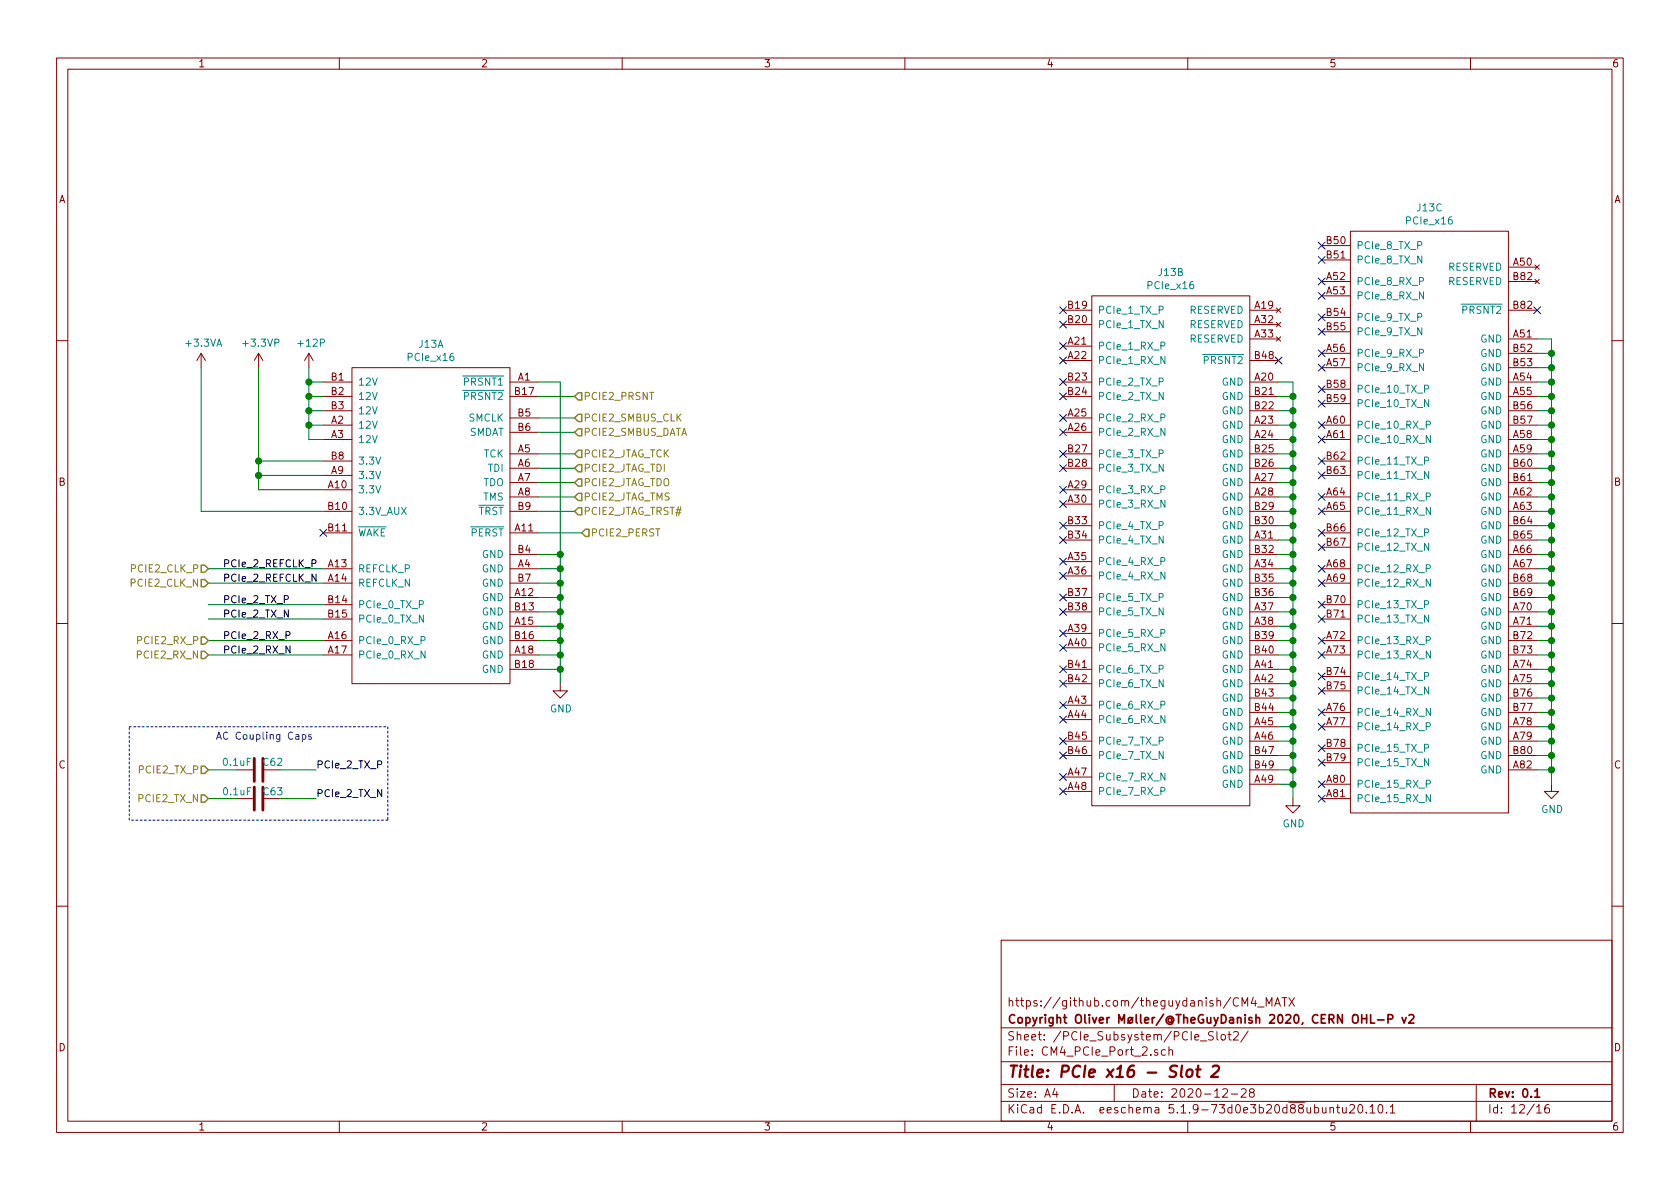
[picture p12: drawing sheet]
<svg xmlns="http://www.w3.org/2000/svg" width="297mm" height="210mm" viewBox="0 0 297 210" stroke-linecap="round" stroke-linejoin="round" font-family="sans-serif">
<g fill="none" stroke="#840000" stroke-width=".18">
<path d="M10 10.3h277v189.9h-277zM12 12.2h273v186.1h-273zM60 10.3v1.9M110 10.3v1.9M160 10.3v1.9M210 10.3v1.9M260 10.3v1.9M188 54.9h5M188 57.4h5M193 52.3h28v90.2h-28zM221 59.9h5.1M221 54.9h5.1"/>
<path d="M221 57.4h5.1M225.7 54.5l.7 .7M225.7 57l.7 .8M225.7 59.6l.7 .7M226.4 54.5l-.7 .7M226.4 57l-.7 .8M226.4 59.6l-.7 .7M233.7 49.8h5.1M233.7 52.3h5.1M233.7 43.4h5.1M233.7 46h5.1M233.7 56.1h5.1"/>
<path d="M233.7 58.7h5.1M238.8 40.9h27.9v102.9h-27.9zM266.7 47.2h5.1M266.7 59.9h5.1M266.7 49.8h5.1M266.7 54.9h5.1M271.4 46.9l.8 .7M271.4 49.4l.8 .8M272.2 46.9l-.8 .7M272.2 49.4l-.8 .8M10 60.2h2M35.6 62.5l-.8 1.2"/>
<path d="M35.6 62.5v2.5M35.6 62.5l.7 1.2M45.7 62.5l-.7 1.2M45.7 62.5v2.5M45.7 62.5l.8 1.2M54.6 62.5l-.8 1.2M54.6 62.5v2.5M54.6 62.5l.8 1.2M57.1 67.6h5.1M57.1 70.1h5.1M57.1 77.7h5.1M57.1 75.2h5.1"/>
<path d="M57.1 72.6h5.1M62.2 65h28v55.9h-28zM90.2 67.6h5M90.2 70.1h5M90.2 73.9h5M90.2 76.4h5M188 67.6h5M188 70.1h5M188 61.2h5M188 63.7h5M188 73.9h5M188 76.4h5"/>
<path d="M221 67.6h5.1M221 70.1h5.1M221 77.7h5.1M221 75.2h5.1M221 72.6h5.1M221 63.7h5.1M233.7 62.5h5.1M233.7 65h5.1M233.7 77.7h5.1M233.7 75.2h5.1M233.7 68.8h5.1M233.7 71.4h5.1"/>
<path d="M266.7 67.6h5.1M266.7 70.1h5.1M266.7 62.5h5.1M266.7 65h5.1M266.7 77.7h5.1M266.7 75.2h5.1M266.7 72.6h5.1M285 60.2h2M57.1 90.4h5.1M57.1 81.5h5.1M57.1 84.1h5.1M57.1 94.2h5.1"/>
<path d="M57.1 86.6h5.1M90.2 80.3h5M90.2 87.9h5M90.2 90.4h5M90.2 98h5M90.2 82.8h5M90.2 85.3h5M90.2 94.2h5M188 80.3h5M188 82.8h5M188 93h5M188 95.5h5"/>
<path d="M188 86.6h5M188 89.1h5M188 99.3h5M221 80.3h5.1M221 87.9h5.1M221 90.4h5.1M221 98h5.1M221 82.8h5.1M221 85.3h5.1M221 93h5.1M221 95.5h5.1M233.7 87.9h5.1"/>
<path d="M233.7 90.4h5.1M233.7 81.5h5.1M233.7 84.1h5.1M233.7 94.2h5.1M233.7 96.8h5.1M266.7 80.3h5.1M266.7 87.9h5.1M266.7 90.4h5.1M266.7 98h5.1M266.7 82.8h5.1M266.7 85.3h5.1M266.7 93h5.1"/>
<path d="M266.7 95.5h5.1M10 110.3h2M57.1 100.6h5.1M57.1 103.1h5.1M57.1 113.3h5.1M57.1 115.8h5.1M57.1 106.9h5.1M57.1 109.5h5.1M90.2 100.6h5M90.2 103.1h5M90.2 108.2h5M90.2 110.7h5"/>
<path d="M90.2 113.3h5M90.2 115.8h5M90.2 118.4h5M90.2 105.7h5M188 108.2h5M188 118.4h5M188 105.7h5M188 101.8h5M188 112h5M188 114.5h5M221 100.6h5.1M221 103.1h5.1"/>
<path d="M221 108.2h5.1M221 110.7h5.1M221 113.3h5.1M221 115.8h5.1M221 118.4h5.1M221 105.7h5.1M233.7 100.6h5.1M233.7 103.1h5.1M233.7 113.3h5.1M233.7 115.8h5.1M233.7 106.9h5.1M233.7 109.5h5.1"/>
<path d="M233.7 119.6h5.1M266.7 100.6h5.1M266.7 103.1h5.1M266.7 108.2h5.1M266.7 110.7h5.1M266.7 113.3h5.1M266.7 115.8h5.1M266.7 118.4h5.1M266.7 105.7h5.1M285 110.3h2M41.9 136.1h2.8M46.7 136.1h2.8"/>
<path d="M99.1 120.9v1.3h1.2l-1.2 1.2-1.3-1.2h1.3M188 120.9h5M188 131.1h5M188 133.6h5M188 124.7h5M188 127.2h5M188 137.4h5M188 139.9h5M221 120.9h5.1M221 126h5.1M221 128.5h5.1M221 131.1h5.1"/>
<path d="M221 138.7h5.1M221 136.1h5.1M221 123.4h5.1M221 133.6h5.1M233.7 126h5.1M233.7 128.5h5.1M233.7 138.7h5.1M233.7 122.2h5.1M233.7 132.3h5.1M233.7 134.9h5.1M266.7 120.9h5.1M266.7 126h5.1"/>
<path d="M266.7 128.5h5.1M266.7 131.1h5.1M266.7 136.1h5.1M266.7 123.4h5.1M266.7 133.6h5.1M274.3 138.7v1.2h1.3l-1.3 1.3-1.3-1.3h1.3M41.9 141.2h2.8M228.6 141.2v1.3h1.3l-1.3 1.3-1.3-1.3h1.3M233.7 141.2h5.1M10 160.2h2M177 166.3h108v32h-108zM219.6 177.9v-1.5l.5 1.1 .5-1.1v1.5"/>
<path d="M221.6 176.3l-.4 1.1h1M221.9 176.9v1M222.4 178.1h1.1M223.9 177.9v-1.5l.5 1.1 .5-1.1v1.5M225.4 177.9l.5-1.5 .5 1.5M225.5 177.5h.7M226.7 176.4h.8M227.1 176.4v1.5M227.9 176.4l1 1.5M228.9 176.4l-1 1.5M285 160.2h2M60 198.3v1.9"/>
<path d="M110 198.3v1.9M160 198.3v1.9M177 194.8h108M177 191.8h108M177 187.8h108M177 181.8h108M186.5 192.5l-.4 1h1M186.8 193v1M197 191.8v3M204.7 185.7l-.4-.1-.2 .2 .1 .2 .5 .2v.3h-.6M206 185.7l-.4-.1-.3 .3 .2 .6h.5M206.7 185.7l.2-.1 .4 .1v.9"/>
<path d="M206.7 185.1v1.5M210 198.3v1.9M214.5 182.5l-.5-.1-.3 .3v.3l.7 .3 .1 .2v.3a.62 .62 0 0 1-.8 0M215.2 182.4v1.3l.2 .2M216 183.1l.2-.2 .4 .2v.7l-.2 .1-.4-.1zM216.2 192.7l.2-.2h.4l.2 .5-.9 1h.9M217.1 182.9h.6M217.3 182.4v1.3l.4 .2M217.7 193.5h1.1M218.1 182.6l.2-.2h.4l.2 .2v.2v.3l-.9 .8h.9M219.5 192.7l.2-.2h.3l.3 .2v.3v.2l-.9 .8h.9M220.7 182.3l-1.3 2"/>
<path d="M221.2 193.2l-.3-.3 .1-.2 .2-.2 .4 .1 .2 .2-.1 .2-.6 .2a.48 .48 0 0 0-.1 .7l.2 .1 .5-.1a.48 .48 0 0 0-.1-.7h-.1M235.2 196l.2-.2 .3 .1 .1 .9M235.2 195.8v1M236.3 195.8h.6M236.5 195.3v1.3l.4 .2M237.4 195.8v.8a.39 .39 0 0 0 .6 .1M238 195.8v1M238.7 195.5l.2-.2h.3l.2 .2 .1 .3-.1 .2-.8 .8h.9M240.3 195.4l.1-.1a.8 .8 0 0 1 .6 .8 .8 .8 0 0 1-.6 .7 1 1 0 0 1-.1-1.4zM241.6 196.7v.1M242.2 195.8l.4-.5v1.5M242.2 196.8h.9"/>
<path d="M243.8 195.5l.3-.2a.94 .94 0 0 1 0 1.5 .79 .79 0 0 1-.3-1.3zM245.1 196.7v.1M245.8 195.8l.4-.5v1.5M245.8 196.8h.8M260 198.3v1.9M261 191.8v6.5M271.7 195.8l.4-.5v1.5M271.7 196.8h.8M273.8 195.3a.59 .59 0 0 0-.7 .7l.1 .7 .2 .1 .5-.1 .1-.5-.2-.2-.4-.1-.3 .3"/>
</g>
<path d="M241.6 179.4v1.5M242.3 179.4v1.5h.8M247.9 179.9l.4 1 .3-1M249.1 179.6l.2-.2h.4l.2 .2 .1 .3-1 1h1M240.8 180.1h.8M243.6 180.4h1.1M245.4 180.2l.7-.1 .2-.2-.1-.3-.2-.2h-.6v1.5M271.4 193l.4-.5v1.5M271.4 194h.8" fill="none" stroke="#840000" stroke-width=".3"/>
<path d="M209 188.4l-.2 1.8 .2 .2M209.9 189.3a.53 .53 0 0 1 .6-.2 .53 .53 0 0 1 .4 .4l-.1 .6a.54 .54 0 0 1-.5 .4 .54 .54 0 0 1-.5-.4zM211.5 189.1h.8M211.9 188.4l-.2 1.8v.1l.4 .1M214.4 188.6l.3-.2h.5l.3 .2v.4l-.1 .3-1.3 1.1h1.2" fill="none" stroke="#840000" stroke-width=".41"/>
<path d="M45 134.1v4.1M45 139.2v4.1M46.5 134.1v4.1M46.5 139.2v4.1" fill="none" stroke="#840000" stroke-width=".51"/>
<path d="M252.2 75.1h.6l.1-.2-.1-.3-.1-.1h-.5v1.2M252.9 77v1.3l-.7-1.3v1.3M252.2 87.8h.6l.1-.2-.1-.3-.1-.1h-.5v1.2M252.9 89.7v1.3l-.7-1.3v1.3M252.2 100.5h.6l.1-.2-.1-.3-.1-.1h-.5v1.2M252.2 113.2h.6l.1-.2-.1-.3-.1-.1h-.5v1.2M252.9 102.4v1.3l-.7-1.3v1.3M252.9 115.1v1.3l-.7-1.3v1.3M252.2 128.5l.6-.1 .1-.2-.1-.3-.1-.1h-.5v1.3M252.2 138.6h.6l.1-.2-.1-.3-.1-.1h-.5v1.2M252.9 125.3v1.2l-.7-1.2v1.2M252.9 140.5v1.3l-.7-1.3v1.3" fill="none" stroke="#008484" stroke-width=".18"/>
<path d="M22.9 128.5h45.7M68.6 128.5v16.5M22.9 145v-16.5M68.6 145h-45.7" fill="none" stroke="#0000c2" stroke-width=".18" stroke-dasharray=".4 .4"/>
<g fill="none" stroke="#008400" stroke-width=".18">
<path d="M271.8 59.9h2.5v78.8M35.6 65v25.4h21.5M45.7 65v21.6h11.4M54.6 70.1h2.5M54.6 72.6h2.5M54.6 75.2h2.5M54.6 65v12.7h2.5M54.6 67.6h2.5M95.2 70.1h6.4M95.2 67.6h3.9v53.3M95.2 76.4h6.4M95.2 73.9h6.4"/>
<path d="M226.1 67.6h2.5v73.6M226.1 70.1h2.5M226.1 72.6h2.5M226.1 75.2h2.5M226.1 77.7h2.5M271.8 70.1h2.5M271.8 72.6h2.5M271.8 75.2h2.5M271.8 77.7h2.5M271.8 62.5h2.5M271.8 65h2.5M271.8 67.6h2.5"/>
<path d="M45.7 84.1h11.4M45.7 81.5h11.4M95.2 98h3.9M95.2 80.3h6.4M95.2 82.8h6.4M95.2 85.3h6.4M95.2 87.9h6.4M95.2 90.4h6.4M95.2 94.2h7.7M226.1 95.5h2.5M226.1 98h2.5M226.1 93h2.5"/>
<path d="M226.1 80.3h2.5M226.1 82.8h2.5M226.1 85.3h2.5M226.1 87.9h2.5M226.1 90.4h2.5M271.8 95.5h2.5M271.8 98h2.5M271.8 93h2.5M271.8 80.3h2.5M271.8 82.8h2.5M271.8 85.3h2.5M271.8 87.9h2.5"/>
<path d="M271.8 90.4h2.5M36.8 115.8h20.3M36.8 113.3h20.3M36.8 100.6h20.3M36.8 103.1h20.3M36.8 106.9h20.3M36.8 109.5h20.3M95.2 110.7h3.9M95.2 115.8h3.9M95.2 118.4h3.9M95.2 113.3h3.9M95.2 100.6h3.9"/>
<path d="M95.2 103.1h3.9M95.2 105.7h3.9M95.2 108.2h3.9M226.1 110.7h2.5M226.1 115.8h2.5M226.1 118.4h2.5M226.1 113.3h2.5M226.1 100.6h2.5M226.1 103.1h2.5M226.1 105.7h2.5M226.1 108.2h2.5M271.8 110.7h2.5"/>
<path d="M271.8 115.8h2.5M271.8 118.4h2.5M271.8 113.3h2.5M271.8 100.6h2.5M271.8 103.1h2.5M271.8 105.7h2.5M271.8 108.2h2.5M36.8 136.1h5.1M49.5 136.1h6.4M226.1 126h2.5M226.1 120.9h2.5M226.1 123.4h2.5"/>
<path d="M226.1 131.1h2.5M226.1 133.6h2.5M226.1 136.1h2.5M226.1 138.7h2.5M226.1 128.5h2.5M271.8 126h2.5M271.8 120.9h2.5M271.8 123.4h2.5M271.8 131.1h2.5M271.8 133.6h2.5M271.8 136.1h2.5M271.8 128.5h2.5"/>
<path d="M36.8 141.2h5.1M49.5 141.2h6.4"/>
</g>
<g fill="none" stroke="#848400" stroke-width=".25">
<path d="M101.6 76.4l.6-.6h.7v1.3h-.7zM101.6 70.1l.6-.6h.7v1.2h-.7zM102.2 79.6h.7v1.3h-.7l-.6-.6zM102.2 73.3h.7v1.2h-.7l-.6-.6zM35.6 99.9h.6l.6 .7-.6 .6h-.6zM101.6 82.8l.6-.6h.7v1.2h-.7zM102.2 84.7h.7v1.3h-.7l-.6-.7zM102.2 87.2h.7v1.3h-.7l-.6-.6zM102.2 89.8h.7v1.3h-.7l-.6-.7zM103.5 93.6h.6v1.3h-.6l-.6-.7zM35.6 102.5h.6l.6 .6-.6 .7h-.6zM35.6 112.6h.6l.6 .7-.6 .6h-.6z"/>
<path d="M35.6 115.2h.6l.6 .6-.6 .7h-.6zM35.6 135.5h.6l.6 .6-.6 .7h-.6zM35.6 140.6h.6l.6 .6-.6 .7h-.6z"/>
</g>
<path d="M53.5 129.9h.3l.3 .2-.2 .6h-.4M53.5 129.9v1.3M55 129.9h-.3l-.1 .2v.1l.4 .2v.3h-.4" fill="none" stroke="#0000c2" stroke-width=".18"/>
<g fill="#008400" stroke="#008400" stroke-width=".25">
<circle cx="274.3" cy="136.1" r=".51"/>
<circle cx="228.6" cy="75.2" r=".51"/>
<circle cx="274.3" cy="133.6" r=".51"/>
<circle cx="228.6" cy="72.6" r=".51"/>
<circle cx="228.6" cy="70.1" r=".51"/>
<circle cx="45.7" cy="81.5" r=".51"/>
<circle cx="228.6" cy="77.7" r=".51"/>
<circle cx="228.6" cy="90.4" r=".51"/>
<circle cx="228.6" cy="80.3" r=".51"/>
<circle cx="228.6" cy="82.8" r=".51"/>
<circle cx="274.3" cy="131.1" r=".51"/>
<circle cx="228.6" cy="85.3" r=".51"/>
<circle cx="228.6" cy="87.9" r=".51"/>
<circle cx="274.3" cy="128.5" r=".51"/>
<circle cx="274.3" cy="90.4" r=".51"/>
<circle cx="45.7" cy="84.1" r=".51"/>
<circle cx="54.6" cy="67.6" r=".51"/>
<circle cx="54.6" cy="70.1" r=".51"/>
<circle cx="54.6" cy="72.6" r=".51"/>
<circle cx="54.6" cy="75.2" r=".51"/>
<circle cx="99.1" cy="118.4" r=".51"/>
<circle cx="99.1" cy="115.8" r=".51"/>
<circle cx="99.1" cy="113.3" r=".51"/>
<circle cx="99.1" cy="110.7" r=".51"/>
<circle cx="99.1" cy="108.2" r=".51"/>
<circle cx="99.1" cy="105.7" r=".51"/>
<circle cx="99.1" cy="103.1" r=".51"/>
<circle cx="99.1" cy="100.6" r=".51"/>
<circle cx="99.1" cy="98" r=".51"/>
<circle cx="274.3" cy="98" r=".51"/>
<circle cx="228.6" cy="131.1" r=".51"/>
<circle cx="228.6" cy="133.6" r=".51"/>
<circle cx="274.3" cy="105.7" r=".51"/>
<circle cx="228.6" cy="136.1" r=".51"/>
<circle cx="228.6" cy="138.7" r=".51"/>
<circle cx="274.3" cy="103.1" r=".51"/>
<circle cx="274.3" cy="62.5" r=".51"/>
<circle cx="274.3" cy="65" r=".51"/>
<circle cx="274.3" cy="100.6" r=".51"/>
<circle cx="274.3" cy="67.6" r=".51"/>
<circle cx="274.3" cy="70.1" r=".51"/>
<circle cx="274.3" cy="126" r=".51"/>
<circle cx="274.3" cy="72.6" r=".51"/>
<circle cx="274.3" cy="75.2" r=".51"/>
<circle cx="274.3" cy="95.5" r=".51"/>
<circle cx="274.3" cy="77.7" r=".51"/>
<circle cx="274.3" cy="80.3" r=".51"/>
<circle cx="274.3" cy="93" r=".51"/>
<circle cx="228.6" cy="93" r=".51"/>
<circle cx="274.3" cy="87.9" r=".51"/>
<circle cx="274.3" cy="85.3" r=".51"/>
<circle cx="274.3" cy="82.8" r=".51"/>
<circle cx="228.6" cy="128.5" r=".51"/>
<circle cx="274.3" cy="108.2" r=".51"/>
<circle cx="228.6" cy="95.5" r=".51"/>
<circle cx="228.6" cy="98" r=".51"/>
<circle cx="274.3" cy="123.4" r=".51"/>
<circle cx="228.6" cy="100.6" r=".51"/>
<circle cx="228.6" cy="103.1" r=".51"/>
<circle cx="274.3" cy="120.9" r=".51"/>
<circle cx="228.6" cy="105.7" r=".51"/>
<circle cx="228.6" cy="108.2" r=".51"/>
<circle cx="274.3" cy="118.4" r=".51"/>
<circle cx="228.6" cy="113.3" r=".51"/>
<circle cx="228.6" cy="110.7" r=".51"/>
<circle cx="228.6" cy="126" r=".51"/>
<circle cx="274.3" cy="110.7" r=".51"/>
<circle cx="228.6" cy="123.4" r=".51"/>
<circle cx="228.6" cy="120.9" r=".51"/>
<circle cx="274.3" cy="113.3" r=".51"/>
<circle cx="228.6" cy="118.4" r=".51"/>
<circle cx="228.6" cy="115.8" r=".51"/>
<circle cx="274.3" cy="115.8" r=".51"/>
</g>
<g fill="none" stroke="#000084" stroke-width=".18">
<path d="M187.4 56.8l1.2 1.2M187.4 54.2l1.2 1.3M188.6 56.8l-1.2 1.2M188.6 54.2l-1.2 1.3M233.1 42.8l1.2 1.2M233.1 58.1l1.2 1.2M233.1 55.5l1.2 1.2M233.1 51.7l1.2 1.2M233.1 49.2l1.2 1.2M233.1 45.4l1.2 1.2M234.3 42.8l-1.2 1.2M234.3 58.1l-1.2 1.2"/>
<path d="M234.3 55.5l-1.2 1.2M234.3 51.7l-1.2 1.2M234.3 49.2l-1.2 1.2M234.3 45.4l-1.2 1.2M271.2 54.2l1.2 1.3M272.4 54.2l-1.2 1.3M187.4 73.3l1.2 1.2M187.4 75.8l1.2 1.3M187.4 79.6l1.2 1.3M187.4 69.5l1.2 1.2M187.4 66.9l1.2 1.3M187.4 63.1l1.2 1.3"/>
<path d="M187.4 60.6l1.2 1.2M188.6 73.3l-1.2 1.2M188.6 75.8l-1.2 1.3M188.6 79.6l-1.2 1.3M188.6 69.5l-1.2 1.2M188.6 66.9l-1.2 1.3M188.6 63.1l-1.2 1.3M188.6 60.6l-1.2 1.2M225.5 63.1l1.2 1.3M226.7 63.1l-1.2 1.3M233.1 68.2l1.2 1.2M233.1 64.4l1.2 1.2"/>
<path d="M233.1 61.9l1.2 1.2M233.1 70.8l1.2 1.2M233.1 74.6l1.2 1.2M233.1 77.1l1.2 1.2M234.3 74.6l-1.2 1.2M234.3 61.9l-1.2 1.2M234.3 68.2l-1.2 1.2M234.3 64.4l-1.2 1.2M234.3 70.8l-1.2 1.2M234.3 77.1l-1.2 1.2M56.5 93.6l1.3 1.2M57.8 93.6l-1.3 1.2"/>
<path d="M187.4 82.2l1.2 1.2M187.4 86l1.2 1.2M187.4 98.7l1.2 1.2M187.4 94.9l1.2 1.2M187.4 92.3l1.2 1.3M187.4 88.5l1.2 1.3M188.6 82.2l-1.2 1.2M188.6 94.9l-1.2 1.2M188.6 86l-1.2 1.2M188.6 98.7l-1.2 1.2M188.6 92.3l-1.2 1.3M188.6 88.5l-1.2 1.3"/>
<path d="M233.1 80.9l1.2 1.2M233.1 83.5l1.2 1.2M233.1 87.3l1.2 1.2M233.1 89.8l1.2 1.2M233.1 93.6l1.2 1.2M233.1 96.2l1.2 1.2M233.1 100l1.2 1.2M234.3 87.3l-1.2 1.2M234.3 80.9l-1.2 1.2M234.3 93.6l-1.2 1.2M234.3 83.5l-1.2 1.2M234.3 89.8l-1.2 1.2"/>
<path d="M234.3 96.2l-1.2 1.2M234.3 100l-1.2 1.2M187.4 117.7l1.2 1.3M187.4 113.9l1.2 1.3M187.4 111.4l1.2 1.2M187.4 107.6l1.2 1.2M187.4 105l1.2 1.3M187.4 101.2l1.2 1.3M188.6 117.7l-1.2 1.3M188.6 113.9l-1.2 1.3M188.6 111.4l-1.2 1.2M188.6 107.6l-1.2 1.2"/>
<path d="M188.6 105l-1.2 1.3M188.6 101.2l-1.2 1.3M233.1 119l1.2 1.2M233.1 115.2l1.2 1.2M233.1 112.7l1.2 1.2M233.1 108.9l1.2 1.2M233.1 106.3l1.2 1.2M233.1 102.5l1.2 1.2M234.3 119l-1.2 1.2M234.3 115.2l-1.2 1.2M234.3 112.7l-1.2 1.2M234.3 108.9l-1.2 1.2"/>
<path d="M234.3 106.3l-1.2 1.2M234.3 102.5l-1.2 1.2M187.4 136.8l1.2 1.2M187.4 133l1.2 1.2M187.4 130.4l1.2 1.3M187.4 126.6l1.2 1.3M187.4 124.1l1.2 1.2M187.4 120.3l1.2 1.2M187.4 139.3l1.2 1.3M188.6 136.8l-1.2 1.2M188.6 133l-1.2 1.2M188.6 130.4l-1.2 1.3"/>
<path d="M188.6 126.6l-1.2 1.3M188.6 124.1l-1.2 1.2M188.6 120.3l-1.2 1.2M188.6 139.3l-1.2 1.3M233.1 138.1l1.2 1.2M233.1 134.3l1.2 1.2M233.1 131.7l1.2 1.2M233.1 127.9l1.2 1.2M233.1 125.4l1.2 1.2M233.1 121.6l1.2 1.2M234.3 138.1l-1.2 1.2M234.3 134.3l-1.2 1.2"/>
<path d="M234.3 131.7l-1.2 1.2M234.3 127.9l-1.2 1.2M234.3 125.4l-1.2 1.2M234.3 121.6l-1.2 1.2M233.1 140.6l1.2 1.2M234.3 140.6l-1.2 1.2"/>
</g>
<text font-size="2.8" fill="#840000" x="178" y="190.5">Title: PCIe x16 - Slot 2</text>
<g font-size="2.1" fill="#840000">
<text x="178" y="178">https://github.com/theguydanish/CM4_MATX</text>
<text x="178" y="184">Sheet: /PCIe_Subsystem/PCIe_Slot2/</text>
<text x="178" y="181">Copyright Oliver Møller/@TheGuyDanish 2020, CERN OHL-P v2</text>
<text x="178" y="186.7">File: CM4_PCIe_Port_2.sch</text>
<text x="178" y="196.9">KiCad E.D.A. eeschema 5.1.9-73d0e3b20d88ubuntu20.10.1</text>
<text x="178" y="194.1">Size: A4</text>
<text x="200" y="194.1">Date: 2020-12-28</text>
<text x="263" y="194.1">Rev: 0.1</text>
<text x="263" y="196.9">Id: 12/16</text>
</g>
<g font-size="1.8" fill="#840000">
<text x="35" y="11.9">1</text>
<text x="85" y="11.9">2</text>
<text x="135" y="11.9">3</text>
<text x="185" y="11.9">4</text>
<text x="235" y="11.9">5</text>
<text x="285" y="11.9">6</text>
<text x="10.4" y="35.9">A</text>
<text x="285.4" y="35.9">A</text>
<text x="234.6" y="43.2">B50</text>
<text x="234.6" y="45.7">B51</text>
<text x="267.6" y="47">A50</text>
<text x="234.6" y="49.5">A52</text>
<text x="234.6" y="52.1">A53</text>
<text x="267.6" y="49.5">B82</text>
<text x="188.9" y="54.6">B19</text>
<text x="188.9" y="57.1">B20</text>
<text x="221.9" y="54.6">A19</text>
<text x="221.9" y="57.1">A32</text>
<text x="221.9" y="59.7">A33</text>
<text x="234.6" y="55.9">B54</text>
<text x="234.6" y="58.4">B55</text>
<text x="267.6" y="59.7">A51</text>
<text x="267.6" y="54.6">B82</text>
<text x="188.9" y="61">A21</text>
<text x="188.9" y="63.5">A22</text>
<text x="221.9" y="63.5">B48</text>
<text x="234.6" y="62.2">A56</text>
<text x="234.6" y="64.8">A57</text>
<text x="267.6" y="62.2">B52</text>
<text x="267.6" y="64.8">B53</text>
<text x="58.6" y="67.3">B1</text>
<text x="58.6" y="69.8">B2</text>
<text x="91.1" y="69.8">B17</text>
<text x="91.6" y="67.3">A1</text>
<text x="188.9" y="67.3">B23</text>
<text x="188.9" y="69.8">B24</text>
<text x="221.9" y="67.3">A20</text>
<text x="221.9" y="69.8">B21</text>
<text x="234.6" y="68.6">B58</text>
<text x="234.6" y="71.1">B59</text>
<text x="267.6" y="67.3">A54</text>
<text x="267.6" y="69.8">A55</text>
<text x="58.6" y="74.9">A2</text>
<text x="58.6" y="77.5">A3</text>
<text x="58.6" y="72.4">B3</text>
<text x="91.6" y="73.7">B5</text>
<text x="91.6" y="76.2">B6</text>
<text x="188.9" y="73.7">A25</text>
<text x="188.9" y="76.2">A26</text>
<text x="221.9" y="74.9">A23</text>
<text x="221.9" y="77.5">A24</text>
<text x="221.9" y="72.4">B22</text>
<text x="234.6" y="74.9">A60</text>
<text x="234.6" y="77.5">A61</text>
<text x="267.6" y="77.5">A58</text>
<text x="267.6" y="72.4">B56</text>
<text x="267.6" y="74.9">B57</text>
<text x="58.6" y="83.8">A9</text>
<text x="58.6" y="81.3">B8</text>
<text x="91.6" y="80">A5</text>
<text x="91.6" y="82.5">A6</text>
<text x="188.9" y="80">B27</text>
<text x="188.9" y="82.5">B28</text>
<text x="221.9" y="80">B25</text>
<text x="221.9" y="82.5">B26</text>
<text x="234.6" y="81.3">B62</text>
<text x="234.6" y="83.8">B63</text>
<text x="267.6" y="80">A59</text>
<text x="267.6" y="82.5">B60</text>
<text x="10.4" y="85.9">B</text>
<text x="58.1" y="86.4">A10</text>
<text x="91.6" y="85.1">A7</text>
<text x="91.6" y="87.6">A8</text>
<text x="188.9" y="86.4">A29</text>
<text x="188.9" y="88.9">A30</text>
<text x="221.9" y="85.1">A27</text>
<text x="221.9" y="87.6">A28</text>
<text x="234.6" y="87.6">A64</text>
<text x="267.6" y="87.6">A62</text>
<text x="267.6" y="85.1">B61</text>
<text x="285.4" y="85.9">B</text>
<text x="58.1" y="90.2">B10</text>
<text x="58.1" y="94">B11</text>
<text x="91.1" y="94">A11</text>
<text x="91.6" y="90.2">B9</text>
<text x="188.9" y="92.7">B33</text>
<text x="188.9" y="95.2">B34</text>
<text x="221.9" y="95.2">A31</text>
<text x="221.9" y="90.2">B29</text>
<text x="221.9" y="92.7">B30</text>
<text x="234.6" y="90.2">A65</text>
<text x="234.6" y="94">B66</text>
<text x="267.6" y="90.2">A63</text>
<text x="267.6" y="92.7">B64</text>
<text x="267.6" y="95.2">B65</text>
<text x="58.1" y="100.3">A13</text>
<text x="91.6" y="100.3">A4</text>
<text x="91.6" y="97.8">B4</text>
<text x="188.9" y="99.1">A35</text>
<text x="188.9" y="101.6">A36</text>
<text x="221.9" y="100.3">A34</text>
<text x="221.9" y="97.8">B32</text>
<text x="234.6" y="100.3">A68</text>
<text x="234.6" y="96.5">B67</text>
<text x="267.6" y="97.8">A66</text>
<text x="267.6" y="100.3">A67</text>
<text x="58.1" y="102.9">A14</text>
<text x="58.1" y="106.7">B14</text>
<text x="91.1" y="105.4">A12</text>
<text x="91.1" y="107.9">B13</text>
<text x="91.6" y="102.9">B7</text>
<text x="188.9" y="105.4">B37</text>
<text x="188.9" y="107.9">B38</text>
<text x="221.9" y="107.9">A37</text>
<text x="221.9" y="102.9">B35</text>
<text x="221.9" y="105.4">B36</text>
<text x="234.6" y="102.9">A69</text>
<text x="234.6" y="106.7">B70</text>
<text x="267.6" y="107.9">A70</text>
<text x="267.6" y="102.9">B68</text>
<text x="267.6" y="105.4">B69</text>
<text x="58.1" y="113">A16</text>
<text x="58.1" y="109.2">B15</text>
<text x="91.1" y="110.5">A15</text>
<text x="91.1" y="113">B16</text>
<text x="188.9" y="111.8">A39</text>
<text x="221.9" y="110.5">A38</text>
<text x="221.9" y="113">B39</text>
<text x="234.6" y="113">A72</text>
<text x="234.6" y="109.2">B71</text>
<text x="267.6" y="110.5">A71</text>
<text x="267.6" y="113">B72</text>
<text x="58.1" y="115.6">A17</text>
<text x="91.1" y="115.6">A18</text>
<text x="91.1" y="118.1">B18</text>
<text x="188.9" y="114.3">A40</text>
<text x="188.9" y="118.1">B41</text>
<text x="221.9" y="118.1">A41</text>
<text x="221.9" y="115.6">B40</text>
<text x="234.6" y="115.6">A73</text>
<text x="234.6" y="119.4">B74</text>
<text x="267.6" y="118.1">A74</text>
<text x="267.6" y="115.6">B73</text>
<text x="188.9" y="124.5">A43</text>
<text x="188.9" y="120.6">B42</text>
<text x="221.9" y="120.6">A42</text>
<text x="221.9" y="123.2">B43</text>
<text x="221.9" y="125.7">B44</text>
<text x="234.6" y="125.7">A76</text>
<text x="234.6" y="121.9">B75</text>
<text x="267.6" y="120.6">A75</text>
<text x="267.6" y="123.2">B76</text>
<text x="267.6" y="125.7">B77</text>
<text x="188.9" y="127">A44</text>
<text x="188.9" y="130.8">B45</text>
<text x="221.9" y="128.3">A45</text>
<text x="221.9" y="130.8">A46</text>
<text x="234.6" y="128.3">A77</text>
<text x="267.6" y="128.3">A78</text>
<text x="267.6" y="130.8">A79</text>
<text x="10.4" y="135.9">C</text>
<text x="188.9" y="137.2">A47</text>
<text x="188.9" y="133.3">B46</text>
<text x="221.9" y="133.3">B47</text>
<text x="221.9" y="135.9">B49</text>
<text x="234.6" y="132.1">B78</text>
<text x="234.6" y="134.6">B79</text>
<text x="267.6" y="135.9">A82</text>
<text x="267.6" y="133.3">B80</text>
<text x="285.4" y="135.9">C</text>
<text x="188.9" y="139.7">A48</text>
<text x="221.9" y="138.4">A49</text>
<text x="234.6" y="138.4">A80</text>
<text x="234.6" y="141">A81</text>
<text x="10.4" y="185.9">D</text>
<text x="285.4" y="185.9">D</text>
<text x="35" y="199.9">1</text>
<text x="85" y="199.9">2</text>
<text x="135" y="199.9">3</text>
<text x="185" y="199.9">4</text>
<text x="235" y="199.9">5</text>
<text x="285" y="199.9">6</text>
</g>
<g font-size="1.8" fill="#008484">
<text x="248.8" y="39.7">PCIe_x16</text>
<text x="250.6" y="37.4">J13C</text>
<text x="239.8" y="44.1">PCIe_8_TX_P</text>
<text x="239.8" y="46.6">PCIe_8_TX_N</text>
<text x="256" y="47.9">RESERVED</text>
<text x="203.1" y="51.1">PCIe_x16</text>
<text x="204.9" y="48.8">J13B</text>
<text x="239.8" y="50.4">PCIe_8_RX_P</text>
<text x="239.8" y="53">PCIe_8_RX_N</text>
<text x="256" y="50.4">RESERVED</text>
<text x="194.1" y="55.5">PCIe_1_TX_P</text>
<text x="194.1" y="58">PCIe_1_TX_N</text>
<text x="210.2" y="55.5">RESERVED</text>
<text x="210.2" y="58">RESERVED</text>
<text x="239.8" y="56.8">PCIe_9_TX_P</text>
<text x="239.8" y="59.3">PCIe_9_TX_N</text>
<text x="258.7" y="55.5">PRSNT2</text>
<text x="33" y="61.3">+3.3VA</text>
<text x="43.2" y="61.3">+3.3VP</text>
<text x="52.9" y="61.3">+12P</text>
<text x="72.3" y="63.8">PCIe_x16</text>
<text x="74.1" y="61.5">J13A</text>
<text x="194.1" y="61.8">PCIe_1_RX_P</text>
<text x="194.1" y="64.4">PCIe_1_RX_N</text>
<text x="210.2" y="60.6">RESERVED</text>
<text x="213" y="64.4">PRSNT2</text>
<text x="239.8" y="63.1">PCIe_9_RX_P</text>
<text x="239.8" y="65.7">PCIe_9_RX_N</text>
<text x="261.7" y="60.6">GND</text>
<text x="261.7" y="63.1">GND</text>
<text x="261.7" y="65.7">GND</text>
<text x="63.2" y="68.2">12V</text>
<text x="63.2" y="70.7">12V</text>
<text x="82.2" y="68.2">PRSNT1</text>
<text x="82.2" y="70.7">PRSNT2</text>
<text x="194.1" y="68.2">PCIe_2_TX_P</text>
<text x="194.1" y="70.7">PCIe_2_TX_N</text>
<text x="216" y="68.2">GND</text>
<text x="216" y="70.7">GND</text>
<text x="239.8" y="69.5">PCIe_10_TX_P</text>
<text x="261.7" y="68.2">GND</text>
<text x="261.7" y="70.7">GND</text>
<text x="63.2" y="75.8">12V</text>
<text x="63.2" y="73.3">12V</text>
<text x="82.9" y="74.5">SMCLK</text>
<text x="82.9" y="77.1">SMDAT</text>
<text x="194.1" y="74.5">PCIe_2_RX_P</text>
<text x="194.1" y="77.1">PCIe_2_RX_N</text>
<text x="216" y="75.8">GND</text>
<text x="216" y="73.3">GND</text>
<text x="239.8" y="75.8">PCIe_10_RX_P</text>
<text x="239.8" y="72">PCIe_10_TX_N</text>
<text x="261.7" y="73.3">GND</text>
<text x="261.7" y="75.8">GND</text>
<text x="63.2" y="78.4">12V</text>
<text x="63.2" y="82.2">3.3V</text>
<text x="85.5" y="80.9">TCK</text>
<text x="86.3" y="83.4">TDI</text>
<text x="194.1" y="80.9">PCIe_3_TX_P</text>
<text x="194.1" y="83.4">PCIe_3_TX_N</text>
<text x="216" y="78.4">GND</text>
<text x="216" y="80.9">GND</text>
<text x="216" y="83.4">GND</text>
<text x="239.8" y="78.4">PCIe_10_RX_N</text>
<text x="239.8" y="82.2">PCIe_11_TX_P</text>
<text x="261.7" y="78.4">GND</text>
<text x="261.7" y="80.9">GND</text>
<text x="261.7" y="83.4">GND</text>
<text x="63.2" y="87.2">3.3V</text>
<text x="63.2" y="84.7">3.3V</text>
<text x="85.4" y="86">TDO</text>
<text x="85.4" y="88.5">TMS</text>
<text x="194.1" y="87.2">PCIe_3_RX_P</text>
<text x="194.1" y="89.8">PCIe_3_RX_N</text>
<text x="216" y="86">GND</text>
<text x="216" y="88.5">GND</text>
<text x="239.8" y="88.5">PCIe_11_RX_P</text>
<text x="239.8" y="84.7">PCIe_11_TX_N</text>
<text x="261.7" y="88.5">GND</text>
<text x="261.7" y="86">GND</text>
<text x="63.2" y="91.1">3.3V_AUX</text>
<text x="63.2" y="94.9">WAKE</text>
<text x="83.3" y="94.9">PERST</text>
<text x="84.5" y="91.1">TRST</text>
<text x="194.1" y="93.6">PCIe_4_TX_P</text>
<text x="216" y="91.1">GND</text>
<text x="216" y="93.6">GND</text>
<text x="239.8" y="91.1">PCIe_11_RX_N</text>
<text x="239.8" y="94.9">PCIe_12_TX_P</text>
<text x="261.7" y="91.1">GND</text>
<text x="261.7" y="93.6">GND</text>
<text x="63.2" y="101.2">REFCLK_P</text>
<text x="85.2" y="101.2">GND</text>
<text x="85.2" y="98.7">GND</text>
<text x="194.1" y="99.9">PCIe_4_RX_P</text>
<text x="194.1" y="96.1">PCIe_4_TX_N</text>
<text x="216" y="96.1">GND</text>
<text x="216" y="101.2">GND</text>
<text x="216" y="98.7">GND</text>
<text x="239.8" y="101.2">PCIe_12_RX_P</text>
<text x="239.8" y="97.4">PCIe_12_TX_N</text>
<text x="261.7" y="98.7">GND</text>
<text x="261.7" y="101.2">GND</text>
<text x="261.7" y="96.1">GND</text>
<text x="63.2" y="103.8">REFCLK_N</text>
<text x="63.2" y="107.6">PCIe_0_TX_P</text>
<text x="85.2" y="106.3">GND</text>
<text x="85.2" y="103.8">GND</text>
<text x="194.1" y="102.5">PCIe_4_RX_N</text>
<text x="194.1" y="106.3">PCIe_5_TX_P</text>
<text x="216" y="103.8">GND</text>
<text x="216" y="106.3">GND</text>
<text x="239.8" y="103.8">PCIe_12_RX_N</text>
<text x="239.8" y="107.6">PCIe_13_TX_P</text>
<text x="261.7" y="103.8">GND</text>
<text x="261.7" y="106.3">GND</text>
<text x="63.2" y="113.9">PCIe_0_RX_P</text>
<text x="63.2" y="110.1">PCIe_0_TX_N</text>
<text x="85.2" y="111.4">GND</text>
<text x="85.2" y="108.8">GND</text>
<text x="85.2" y="113.9">GND</text>
<text x="194.1" y="112.6">PCIe_5_RX_P</text>
<text x="194.1" y="108.8">PCIe_5_TX_N</text>
<text x="216" y="108.8">GND</text>
<text x="216" y="111.4">GND</text>
<text x="216" y="113.9">GND</text>
<text x="239.8" y="113.9">PCIe_13_RX_P</text>
<text x="239.8" y="110.1">PCIe_13_TX_N</text>
<text x="261.7" y="108.8">GND</text>
<text x="261.7" y="111.4">GND</text>
<text x="261.7" y="113.9">GND</text>
<text x="63.2" y="116.5">PCIe_0_RX_N</text>
<text x="85.2" y="116.5">GND</text>
<text x="85.2" y="119">GND</text>
<text x="194.1" y="115.2">PCIe_5_RX_N</text>
<text x="194.1" y="119">PCIe_6_TX_P</text>
<text x="216" y="119">GND</text>
<text x="216" y="116.5">GND</text>
<text x="239.8" y="116.5">PCIe_13_RX_N</text>
<text x="261.7" y="119">GND</text>
<text x="261.7" y="116.5">GND</text>
<text x="97.2" y="126">GND</text>
<text x="194.1" y="125.3">PCIe_6_RX_P</text>
<text x="194.1" y="121.5">PCIe_6_TX_N</text>
<text x="216" y="121.5">GND</text>
<text x="216" y="124.1">GND</text>
<text x="239.8" y="120.3">PCIe_14_TX_P</text>
<text x="239.8" y="122.8">PCIe_14_TX_N</text>
<text x="261.7" y="121.5">GND</text>
<text x="261.7" y="124.1">GND</text>
<text x="194.1" y="127.9">PCIe_6_RX_N</text>
<text x="194.1" y="131.7">PCIe_7_TX_P</text>
<text x="216" y="129.2">GND</text>
<text x="216" y="131.7">GND</text>
<text x="216" y="126.6">GND</text>
<text x="239.8" y="126.6">PCIe_14_RX_N</text>
<text x="239.8" y="129.2">PCIe_14_RX_P</text>
<text x="261.7" y="129.2">GND</text>
<text x="261.7" y="131.7">GND</text>
<text x="261.7" y="126.6">GND</text>
<text x="39.6" y="135.4">0.1uF</text>
<text x="46.6" y="135.4">C62</text>
<text x="194.1" y="134.2">PCIe_7_TX_N</text>
<text x="216" y="134.2">GND</text>
<text x="216" y="136.8">GND</text>
<text x="239.8" y="133">PCIe_15_TX_P</text>
<text x="239.8" y="135.5">PCIe_15_TX_N</text>
<text x="261.7" y="136.8">GND</text>
<text x="261.7" y="134.2">GND</text>
<text x="39.6" y="140.6">0.1uF</text>
<text x="46.6" y="140.6">C63</text>
<text x="194.1" y="138">PCIe_7_RX_N</text>
<text x="194.1" y="140.6">PCIe_7_RX_P</text>
<text x="216" y="139.3">GND</text>
<text x="239.8" y="139.3">PCIe_15_RX_P</text>
<text x="239.8" y="141.9">PCIe_15_RX_N</text>
<text x="272.5" y="143.8">GND</text>
<text x="226.8" y="146.3">GND</text>
</g>
<g font-size="1.8" fill="#848400">
<text x="103.1" y="70.7">PCIE2_PRSNT</text>
<text x="103.1" y="77.1">PCIE2_SMBUS_DATA</text>
<text x="103.1" y="74.5">PCIE2_SMBUS_CLK</text>
<text x="103.1" y="80.9">PCIE2_JTAG_TCK</text>
<text x="103.1" y="83.4">PCIE2_JTAG_TDI</text>
<text x="103.1" y="86">PCIE2_JTAG_TDO</text>
<text x="103.1" y="88.5">PCIE2_JTAG_TMS</text>
<text x="103.1" y="91.1">PCIE2_JTAG_TRST#</text>
<text x="104.4" y="94.9">PCIE2_PERST</text>
<text x="23.4" y="101.2">PCIE2_CLK_P</text>
<text x="23.3" y="103.8">PCIE2_CLK_N</text>
<text x="24.6" y="113.9">PCIE2_RX_P</text>
<text x="24.5" y="116.5">PCIE2_RX_N</text>
<text x="24.8" y="136.8">PCIE2_TX_P</text>
<text x="24.7" y="141.9">PCIE2_TX_N</text>
</g>
<g font-size="1.8">
<text x="39.4" y="100.3">PCIe_2_REFCLK_P</text>
<text x="39.4" y="102.9">PCIe_2_REFCLK_N</text>
<text x="39.4" y="106.7">PCIe_2_TX_P</text>
<text x="39.4" y="109.2">PCIe_2_TX_N</text>
<text x="39.4" y="113">PCIe_2_RX_P</text>
<text x="39.4" y="115.6">PCIe_2_RX_N</text>
<text x="55.9" y="135.9">PCIe_2_TX_P</text>
<text x="55.9" y="141">PCIe_2_TX_N</text>
</g>
<text font-size="1.8" fill="#0000c2" x="38.1" y="130.8">AC Coupling Caps</text>
</svg>
